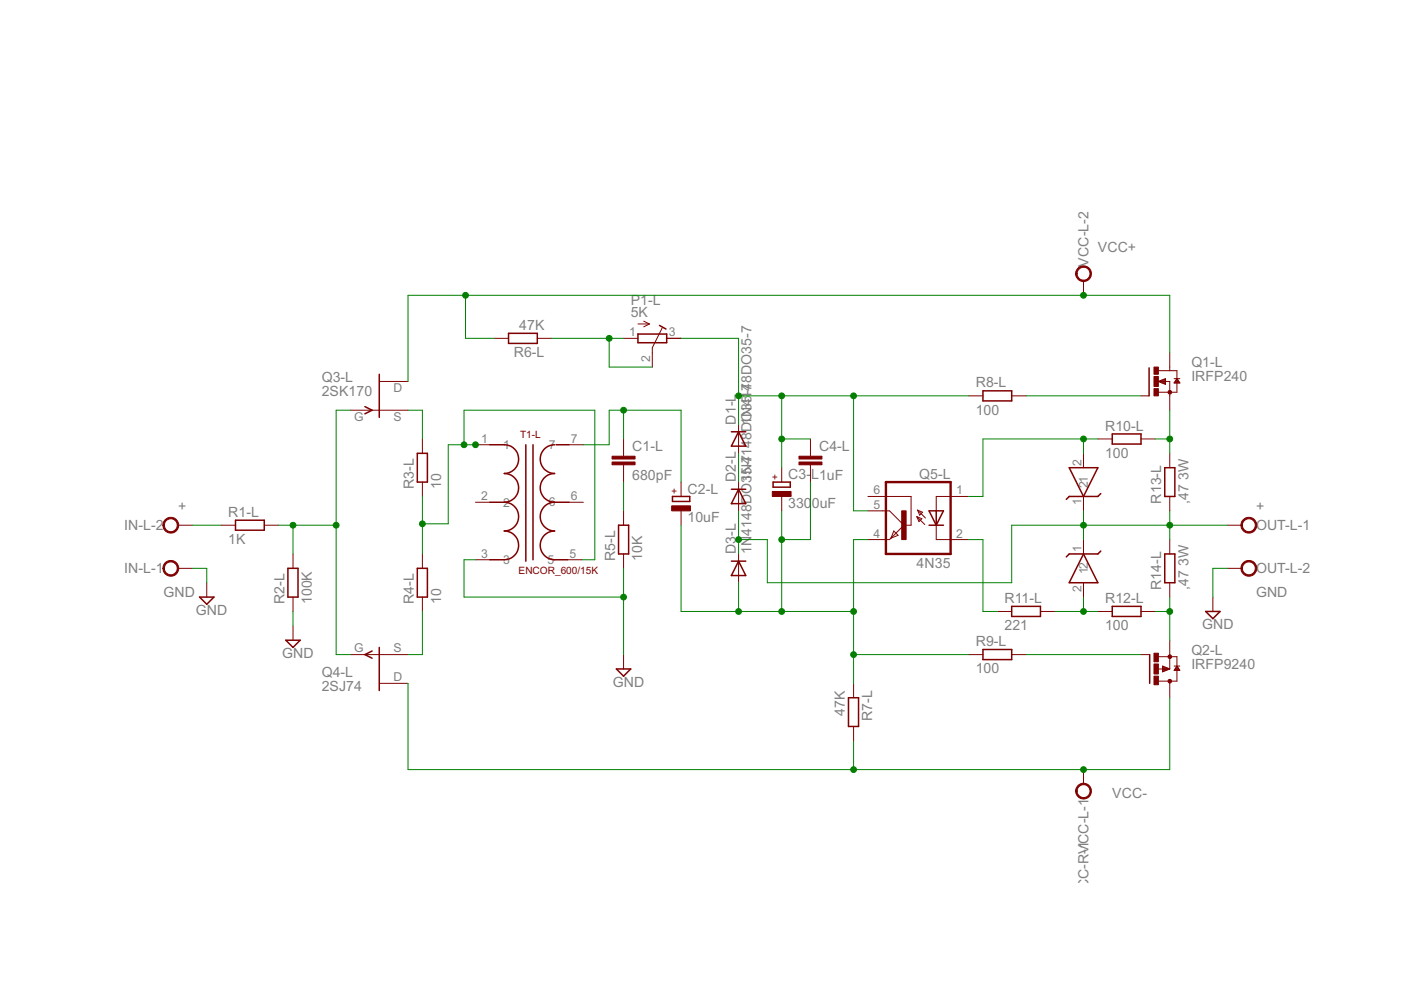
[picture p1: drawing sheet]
<svg xmlns="http://www.w3.org/2000/svg" width="297mm" height="210mm" viewBox="0 0 297 210" stroke-linecap="round" stroke-linejoin="round" font-family="sans-serif">
<g fill="none" stroke="#800000" stroke-width=".32">
<path d="M80.4 79.4v9.1M107.8 70.7h6.1v2.1h-6.1zM135.3 70.8h6.1v1.9h-6.1zM139.8 69l1.4 .8M243.6 78v5.9M77.4 86.2l1.5 .8-1.5 .7M88.5 96.1h2.1v6.1h-2.1zM103.9 94.3h3a3 3 0 0 1 3.1 3 3 3 0 0 1-3.1 3.1 3 3 0 0 1 3.1 3 3 3 0 0 1-3.1 3.1M111.5 94.3v24.7M113 94.3v24.4M117.6 94.3a3 3 0 0 0-3.1 3 3 3 0 0 0 3.1 3.1 3 3 0 0 0-3.1 3 3 3 0 0 0 3.1 3.1M117.9 94.3h2.7"/>
<path d="M155.1 91.5h3M156.6 91.5l1.5 3.1h-3zM208.4 82.9h6.1v2.1h-6.1zM226.7 99.2h6.1l-3.1 6.1zM235.8 92h6.1v2.1h-6.1zM247 99.2h2.1v6.1h-2.1zM49.9 110.3h6.1v2.1h-6.1zM103.9 106.5h3M106.9 106.5a3 3 0 0 1 3.1 3 3 3 0 0 1-3.1 3.1 3 3 0 0 1 3.1 3 3 3 0 0 1-3.1 3.1h-3M117.6 106.5a3 3 0 0 0-3.1 3 3 3 0 0 0 3.1 3.1 3 3 0 0 0-3.1 3 3 3 0 0 0 3.1 3.1h2.7M117.6 106.5h3M131.1 111.4h2.2v6.1h-2.2z"/>
<path d="M142.6 105.3h3.6v1h-3.6zM155.1 103.7h3M155.1 119h3M156.6 103.7l1.5 3.1h-3zM156.6 119l1.5 3h-3zM163.9 102.2h3.7v1.1h-3.7zM197 111.4h3M197 108.3h3l-1.5 3.1zM198.5 108.3v3.1M229.7 117.5l3.1 6h-6.1zM233.4 116.8l-.6 .7h-6.1l-.6 .6M233.4 104.6l-.6 .7h-6.1l-.6 .6"/>
<path d="M247 117.5h2.1v6h-2.1zM42.3 126.6h3.1l-1.6 1.5zM60.6 135.7h3l-1.5 1.6zM61 120.5h2.2v6.1h-2.2zM78.9 138l-1.5 .8 1.5 .8M80.4 137.3v9.1M88.5 120.5h2.1v6.1h-2.1zM208.4 137.7h6.1v2.1h-6.1zM214.5 128.6h6.1v2.1h-6.1zM235.8 128.6h6.1v2.1h-6.1zM243.8 138.8v6.1M255.6 129.6h3.1l-1.5 1.6z"/>
<path d="M130.7 141.8h3l-1.5 1.6zM179.9 147.9h2.1v6.1h-2.1z"/>
</g>
<g fill="none" stroke="#800000" stroke-width=".21">
<path d="M229.7 59.6v3M104.8 71.7h3M113.9 71.7h3.1M132.2 71.7h3.1M135.3 68.7h2.4M136.5 68.1l1.2 .6M137.7 68.7l-1.2 .6M140.4 69.5l-2.1 4.2v4.1M141.4 71.7h3M245.6 78.6h3.9v1.7M248 74.8v3.8M74.3 87h12.2"/>
<path d="M80.4 80.9h6.1M89.6 93.1v3M100.8 94.3h3.1M120.6 94.3h3.1M132.2 93.1v3.6M132.2 98.6v3.6M156.6 90v6.1M165.7 99.2v3M171.8 93.1v3.6M171.8 98.6v3.6M205.4 83.9h3M214.5 83.9h3.1"/>
<path d="M229.7 96.1v3.1M232.8 93.1h3M241.9 83.9h1.7M241.9 93.1h3.1M245.6 80.9l1.5 .6M245.6 80.9l1.5-.6v1.2M245.6 80.9h2.4v6.1M245.9 81h1.2M246 80.7h1.1M246.3 81.2h.8M246.4 80.6h.7M246.7 81.3h.4"/>
<path d="M246.7 80.4h.4M247.1 81.5h.1M248 96.1v3.1M248.9 80.3h1.2M248.9 81.2h1.2M249 81h1M249.1 80.9h.8M249.2 80.7h.7M249.3 80.6h.4M249.4 80.4h.2M249.5 81v2.2h-3.9M249.5 80.3l.6 .9h-1.2z"/>
<path d="M37.7 111.4h3.1M46.9 111.4h3M56 111.4h3.1M62.1 117.5v3M89.6 102.2v3.1M89.6 117.5v3M100.8 106.5h3.1M100.8 118.7h3.1M120.3 118.7h3.1M120.6 106.5h3.1M132.2 108.3v3.1M132.2 117.5v3"/>
<path d="M144.4 102.2v3.1M144.4 108.3v3.1M156.6 102.2v6.1M156.6 117.5v6M165.7 105.3v3M184 105.3h9.2v6.1h-1.3M184 108.3h4.6l3 3.1-3 3h-4.6M189.5 112.6l.9 .9-1.5 .6zM194.4 109.5l1.7 1.7M194.4 109.5l1.1 .5-.7 .6zM194.5 108.2l1.1 .4-.6 .6zM194.5 108.2l1.7 1.6"/>
<path d="M198.5 111.4v3h6.9M205.4 105.3h-6.9v3M229.7 105.3v3M229.7 114.4v3.1M248 105.3v3M248 114.4v3.1M260.2 111.4h3M37.7 120.5h3.1M43.8 123.5v3.1M62.1 126.6v3M62.1 132.7v3M74.3 138.8h12.2"/>
<path d="M89.6 126.6v3M132.2 138.8v3M205.4 138.8h3M211.5 129.6h3M214.5 138.8h3.1M220.6 129.6h3M229.7 123.5v3.1M232.8 129.6h3M241.9 138.8h1.9M241.9 129.6h3.1M245.6 139.2h3.9v2M248 123.5v3.1"/>
<path d="M248 135.7v6.1M257.2 126.6v3M260.2 120.5h3M80.4 144.9h6.1M181 144.9v3M181 154v3.1M245.4 141.8h2.6M246.5 141.2l1.5 .6-1.5 .7zM246.5 142.4h.2M246.5 142.2h.5M246.5 142.1h.9M246.5 141.9h1.3"/>
<path d="M246.5 141.8h1.4M246.5 141.6h1M246.5 141.5h.6M246.5 141.3h.2M248 144.4v3.5M248.9 141.2h1.2M249 142.1h1.1M249.1 141.9h.9M249.2 141.8h.7M249.3 141.6h.5M249.4 141.5h.3M249.5 141.3h.1"/>
<path d="M249.5 142v2.4h-3.9M249.5 141.2l.6 .9h-1.2zM229.7 163.2v3"/>
</g>
<g fill="#800000" stroke="#800000" stroke-width=".21">
<path d="M163.7 104.2h4v1.1h-4z"/>
<path d="M169.4 98h4.9v.6h-4.9z"/>
<path d="M169.4 96.7h4.9v.6h-4.9z"/>
<path d="M191.2 108.3h.9v6.1h-.9z"/>
<path d="M244.7 82.4h.9v1.5h-.9z"/>
<path d="M244.7 77.8h.9v1.6h-.9z"/>
<path d="M244.7 79.8h.9v2.1h-.9z"/>
<path d="M244.7 143.4h.9v1.8h-.9z"/>
<path d="M244.7 138.5h.9v1.8h-.9z"/>
<path d="M244.7 140.8h.9v2.1h-.9z"/>
<path d="M129.8 98h4.8v.6h-4.8z"/>
<path d="M129.8 96.7h4.8v.6h-4.8z"/>
<path d="M142.4 107.3h4v1h-4z"/>
</g>
<path d="M187.8 102.2h13.7v15.3h-13.7z" fill="none" stroke="#800000" stroke-width=".51"/>
<g fill="#800000" stroke="#800000" stroke-width=".21">
<path d="M34.9 119.4a1.67 1.67 0 0 1 2.7 .2 1.67 1.67 0 0 1-.9 2.5 1.67 1.67 0 0 1-2.2-1.6h.3a1.37 1.37 0 0 1 2-1.3 1.37 1.37 0 0 1 .3 2.3 1.37 1.37 0 0 1-2.2-.7l-.1-.3h-.3z" fill-rule="evenodd"/>
<path d="M34.9 110.3a1.67 1.67 0 0 1 2.7 .1 1.67 1.67 0 0 1-.9 2.5 1.67 1.67 0 0 1-2.2-1.5h.3a1.37 1.37 0 0 1 2-1.3 1.37 1.37 0 0 1 .3 2.3 1.37 1.37 0 0 1-2.2-.7l-.1-.3h-.3z" fill-rule="evenodd"/>
<path d="M263.5 110.3a1.68 1.68 0 0 1 2.7 .2 1.68 1.68 0 0 1-1 2.5 1.68 1.68 0 0 1-2.1-1.6h.3a1.38 1.38 0 0 1 2-1.3 1.38 1.38 0 0 1 .3 2.3 1.38 1.38 0 0 1-2.3-.7v-.3h-.3l.2-.8z" fill-rule="evenodd"/>
<path d="M263.5 119.4a1.68 1.68 0 0 1 2.7 .2 1.68 1.68 0 0 1-1 2.5 1.68 1.68 0 0 1-2.1-1.6h.3a1.38 1.38 0 0 1 2-1.3 1.38 1.38 0 0 1 .3 2.3 1.38 1.38 0 0 1-2.3-.7v-.3h-.3l.2-.8z" fill-rule="evenodd"/>
<path d="M228.7 166.4a1.68 1.68 0 0 1 2.6 .6 1.68 1.68 0 0 1-1.2 2.4 1.68 1.68 0 0 1-2.1-1.7h.4a1.37 1.37 0 0 1 2-1.1 1.37 1.37 0 0 1 .1 2.3 1.37 1.37 0 0 1-2.1-.9v-.3h-.4a1.77 1.77 0 0 1 .7-1.3z" fill-rule="evenodd"/>
<path d="M228.7 56.7a1.68 1.68 0 0 1 2.6 .6 1.68 1.68 0 0 1-1.2 2.4 1.68 1.68 0 0 1-2.1-1.7h.4a1.37 1.37 0 0 1 2-1.1 1.37 1.37 0 0 1 .2 2.3 1.37 1.37 0 0 1-2.2-.9v-.3h-.4a1.77 1.77 0 0 1 .7-1.3z" fill-rule="evenodd"/>
<circle cx="248" cy="83.2" r=".4"/>
<circle cx="248" cy="139.2" r=".4"/>
<circle cx="248" cy="144.4" r=".39"/>
</g>
<g fill="none" stroke="#008000" stroke-width=".21">
<path d="M98.7 62.6v9.1h6.1M117 71.7h15.2M129.2 71.7v6.1h9.1M144.4 71.7h12.2v18.3M248 74.8v-12.2h-161.5v18.3M74.3 87h-3v51.8h3M86.5 87h3.1v6.1M98.4 94.3v-7.3h27.7v31.7h-2.7M101.1 94.3h-6.1v16.8h-5.4M123.7 94.3h5.5v-7.3h15.2v15.2M132.2 87v6.1M156.6 96.1v6.1"/>
<path d="M156.6 83.9h48.8M165.7 83.9v15.3M165.7 93.1h6.1M181 83.9v24.4h3M217.6 83.9h24.3M229.7 93.1v3M232.8 93.1h-24.4v12.2h-3M245 93.1h3M248 87v9.1M40.8 111.4h6.1M59.1 111.4h12.2M62.1 111.4v6.1"/>
<path d="M89.6 105.3v12.2M100.8 118.7h-2.4v7.9h33.8M132.2 102.2v6.1M144.4 111.4v18.2h36.6M156.6 108.3v9.2M165.7 108.3v21.3M171.8 102.2v12.2h-6.1M184 114.4h-3v30.5M205.4 114.4h3v15.2h3.1M229.7 108.3v6.1M248 108.3v6.1M260.2 111.4h-45.7v12.1h-51.8v-9.1h-6.1"/>
<path d="M40.8 120.5h3v3M62.1 129.6v3.1M89.6 129.6v9.2h-3.1M132.2 120.5v18.3M156.6 123.5v6.1M181 138.8h24.4M217.6 138.8h24.3M223.6 129.6h9.2M229.7 126.6v3M245 129.6h3M248 126.6v9.1M260.2 120.5h-3v6.1"/>
<path d="M86.5 144.9v18.3h161.5v-15.3M181 157.1v6.1"/>
</g>
<g fill="#008000" stroke="#008000" stroke-width=".21">
<circle cx="132.2" cy="126.6" r=".61"/>
<circle cx="71.3" cy="111.4" r=".61"/>
<circle cx="62.1" cy="111.4" r=".61"/>
<circle cx="89.6" cy="111.1" r=".61"/>
<circle cx="98.4" cy="94.3" r=".61"/>
<circle cx="100.8" cy="94.3" r=".61"/>
<circle cx="132.2" cy="87" r=".61"/>
<circle cx="156.6" cy="114.4" r=".61"/>
<circle cx="248" cy="111.4" r=".61"/>
<circle cx="229.7" cy="111.4" r=".61"/>
<circle cx="156.6" cy="129.6" r=".61"/>
<circle cx="165.7" cy="129.6" r=".61"/>
<circle cx="181" cy="129.6" r=".61"/>
<circle cx="165.7" cy="114.4" r=".61"/>
<circle cx="181" cy="138.8" r=".61"/>
<circle cx="181" cy="83.9" r=".61"/>
<circle cx="165.7" cy="93.1" r=".61"/>
<circle cx="165.7" cy="83.9" r=".61"/>
<circle cx="156.6" cy="83.9" r=".61"/>
<circle cx="129.2" cy="71.7" r=".61"/>
<circle cx="248" cy="129.6" r=".61"/>
<circle cx="248" cy="93.1" r=".61"/>
<circle cx="229.7" cy="93.1" r=".61"/>
<circle cx="98.7" cy="62.6" r=".61"/>
<circle cx="229.7" cy="62.6" r=".61"/>
<circle cx="181" cy="163.2" r=".61"/>
<circle cx="229.7" cy="163.2" r=".61"/>
<circle cx="229.7" cy="129.6" r=".61"/>
</g>
<g font-size="3.3" fill="#808080">
<text x="232.8" y="53.5">VCC+</text>
<text x="230.8" y="56.5" transform="rotate(-90 230.8 56.5)">VCC-L-2</text>
<text x="133.7" y="64.6">P1-L</text>
<text x="110.1" y="69.9">47K</text>
<text x="133.7" y="67.2">5K</text>
<text x="108.9" y="75.7">R6-L</text>
<text x="252.6" y="77.8">Q1-L</text>
<text x="68.2" y="83.9">2SK170</text>
<text x="68.2" y="81">Q3-L</text>
<text x="159.4" y="82.8" transform="rotate(-90 159.4 82.8)">78DO35-7</text>
<text x="206.9" y="82.1">R8-L</text>
<text x="252.6" y="80.9">IRFP240</text>
<text x="206.9" y="87.9">100</text>
<text x="134" y="95.7">C1-L</text>
<text x="156" y="90" transform="rotate(-90 156 90)">D1-L</text>
<text x="173.7" y="95.7">C4-L</text>
<text x="234.3" y="91.3">R10-L</text>
<text x="134" y="101.8">680pF</text>
<text x="167.1" y="101.6">C3-</text>
<text x="172" y="101.6">L1uF</text>
<text x="194.9" y="101.5">Q5-L</text>
<text x="234.3" y="97">100</text>
<text x="252" y="101.8" transform="rotate(-90 252 101.8)">3W</text>
<text x="87.7" y="103.7" transform="rotate(-90 87.7 103.7)">R3-L</text>
<text x="93.5" y="103.7" transform="rotate(-90 93.5 103.7)">10</text>
<text x="145.8" y="104.7">C2-L</text>
<text x="156" y="102.2" transform="rotate(-90 156 102.2)">D2-L</text>
<text x="167.1" y="107.7">330</text>
<text x="172.1" y="107.7">0uF</text>
<text x="246.2" y="106.8" transform="rotate(-90 246.2 106.8)">R13-L</text>
<text x="252" y="106.8" transform="rotate(-90 252 106.8)">,47</text>
<text x="26.4" y="112.4">IN-L-2</text>
<text x="37.7" y="108.3">+</text>
<text x="48.4" y="109.6">R1-L</text>
<text x="145.8" y="110.8">10uF</text>
<text x="159.4" y="113.6" transform="rotate(-90 159.4 113.6)">4148DO315N-47148D1ON3451-4</text>
<text x="266.3" y="108.3">+</text>
<text x="266.3" y="112.4">OUT-L-1</text>
<text x="48.4" y="115.3">1K</text>
<text x="130.4" y="119" transform="rotate(-90 130.4 119)">R5-L</text>
<text x="136.2" y="119" transform="rotate(-90 136.2 119)">10K</text>
<text x="156" y="117.5" transform="rotate(-90 156 117.5)">D3-L</text>
<text x="159.4" y="117.5" transform="rotate(-90 159.4 117.5)">1N</text>
<text x="26.4" y="121.6">IN-L-1</text>
<text x="194.3" y="120.5">4N35</text>
<text x="246.2" y="125.1" transform="rotate(-90 246.2 125.1)">R14-L</text>
<text x="252" y="125.1" transform="rotate(-90 252 125.1)">,47</text>
<text x="252" y="120.1" transform="rotate(-90 252 120.1)">3W</text>
<text x="266.3" y="121.6">OUT-L-2</text>
<text x="34.7" y="126.6">GND</text>
<text x="41.5" y="130.4">GND</text>
<text x="60.3" y="128.1" transform="rotate(-90 60.3 128.1)">R2-L</text>
<text x="66.1" y="128.1" transform="rotate(-90 66.1 128.1)">100K</text>
<text x="87.7" y="128.1" transform="rotate(-90 87.7 128.1)">R4-L</text>
<text x="93.5" y="128.1" transform="rotate(-90 93.5 128.1)">10</text>
<text x="213" y="127.8">R11-L</text>
<text x="234.3" y="127.8">R12-L</text>
<text x="266.3" y="126.6">GND</text>
<text x="206.9" y="137">R9-L</text>
<text x="213" y="133.6">221</text>
<text x="234.3" y="133.6">100</text>
<text x="254.9" y="133.5">GND</text>
<text x="59.8" y="139.5">GND</text>
<text x="68.2" y="143.5">Q4-L</text>
<text x="206.9" y="142.7">100</text>
<text x="252.6" y="141.8">IRFP9240</text>
<text x="252.6" y="138.8">Q2-L</text>
<text x="68.2" y="146.4">2SJ74</text>
<text x="129.9" y="145.6">GND</text>
<text x="179.1" y="151.8" transform="rotate(-90 179.1 151.8)">47K</text>
<text x="184.9" y="152.9" transform="rotate(-90 184.9 152.9)">R7-L</text>
<text x="235.8" y="169.3">VCC-</text>
<text x="230.8" y="190.6" transform="rotate(-90 230.8 190.6)">VCC-R-V1CC-L-1</text>
</g>
<g font-size="2.9" fill="#808080">
<text x="133.4" y="71.3">1</text>
<text x="141.8" y="71.3">3</text>
<text x="137.9" y="76.7" transform="rotate(-90 137.9 76.7)">2</text>
<text x="83.5" y="83.2">D</text>
<text x="75.1" y="89.3">G</text>
<text x="83.5" y="89.3">S</text>
<text x="102" y="93.9">1</text>
<text x="106.7" y="95.2">1</text>
<text x="116.4" y="95.2">7</text>
<text x="121.1" y="93.9">7</text>
<text x="229.3" y="98.7" transform="rotate(-90 229.3 98.7)">2</text>
<text x="102" y="106.1">2</text>
<text x="106.7" y="107.4">2</text>
<text x="116.4" y="107.4">6</text>
<text x="121.1" y="106.1">6</text>
<text x="185.2" y="104.8">6</text>
<text x="185.2" y="107.9">5</text>
<text x="202.7" y="104.8">1</text>
<text x="229.3" y="107.1" transform="rotate(-90 229.3 107.1)">1</text>
<text x="230.6" y="103.4" transform="rotate(-90 230.6 103.4)">21</text>
<text x="185.2" y="114">4</text>
<text x="202.7" y="114">2</text>
<text x="102" y="118.2">3</text>
<text x="106.7" y="119.6">3</text>
<text x="116.1" y="119.6">5</text>
<text x="120.8" y="118.2">5</text>
<text x="229.3" y="117" transform="rotate(-90 229.3 117)">1</text>
<text x="229.3" y="125.4" transform="rotate(-90 229.3 125.4)">2</text>
<text x="230.6" y="121.7" transform="rotate(-90 230.6 121.7)">12</text>
<text x="75.1" y="138.3">G</text>
<text x="83.5" y="138.3">S</text>
<text x="83.5" y="144.4">D</text>
</g>
<g font-size="2.4" fill="#800000">
<text x="110.3" y="92.8">T1-L</text>
<text x="165" y="101.7" transform="rotate(-90 165 101.7)">+</text>
<text x="143.7" y="104.8" transform="rotate(-90 143.7 104.8)">+</text>
<text x="110" y="121.7">ENCOR_600/15K</text>
</g>
</svg>
